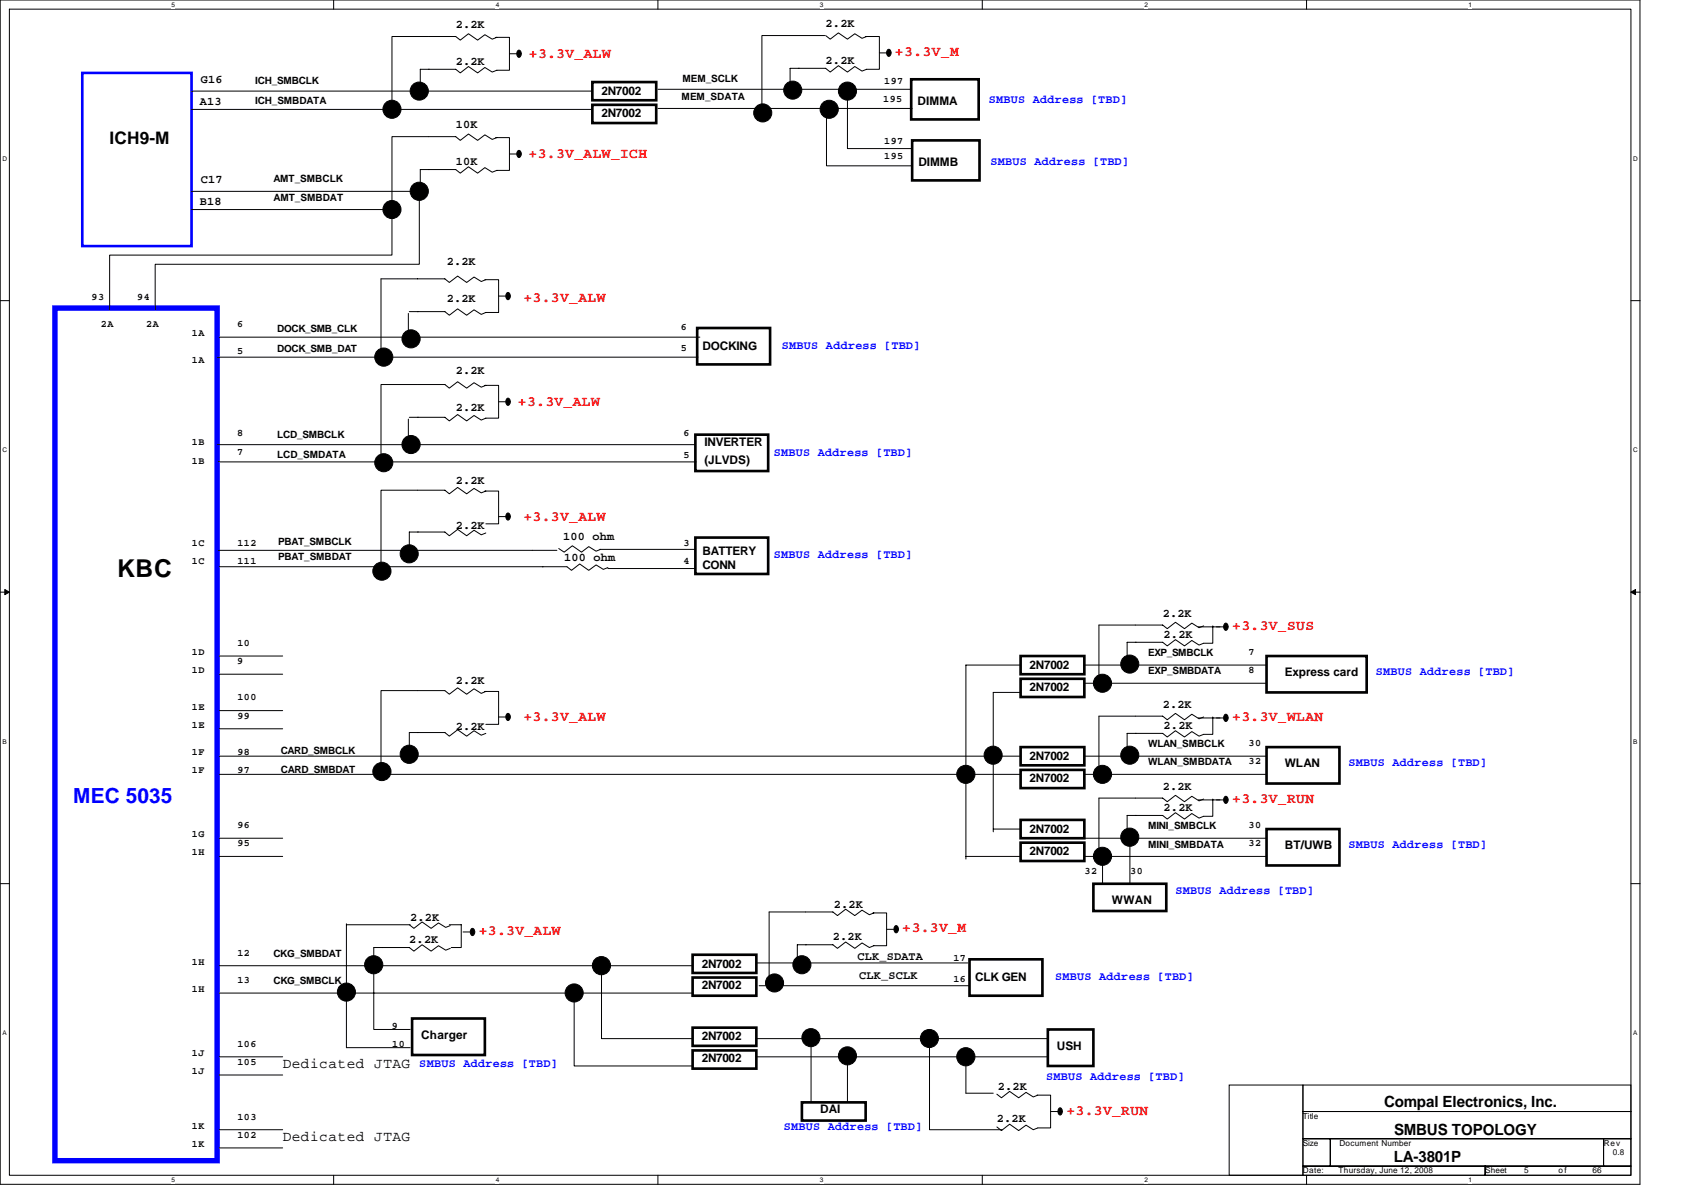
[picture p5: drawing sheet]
<svg xmlns="http://www.w3.org/2000/svg" width="297mm" height="210mm" viewBox="0 0 297 210" stroke-linecap="round" stroke-linejoin="round" font-family="sans-serif">
<path d="M0 0h288.1v208h-288.1zM1.6 1.6h284.9v204.8h-284.9z" fill="none" stroke="#000" stroke-width=".18"/>
<g fill="#fff">
<path d="M30.1 .2h.6v1.2h-.6z"/>
<path d="M30.1 206.6h.6v1.3h-.6z"/>
</g>
<path d="M58.6 0v1.6M58.6 206.4v1.6" fill="none" stroke="#000" stroke-width=".18"/>
<g fill="#fff">
<path d="M87.1 .2h.6v1.2h-.6z"/>
<path d="M87.1 206.6h.6v1.3h-.6z"/>
</g>
<path d="M115.6 0v1.6M115.6 206.4v1.6" fill="none" stroke="#000" stroke-width=".18"/>
<g fill="#fff">
<path d="M144 .2h.6v1.2h-.6z"/>
<path d="M144 206.6h.6v1.3h-.6z"/>
</g>
<path d="M172.5 0v1.6M172.5 206.4v1.6" fill="none" stroke="#000" stroke-width=".18"/>
<g fill="#fff">
<path d="M201 .2h.6v1.2h-.6z"/>
<path d="M201 206.6h.6v1.3h-.6z"/>
</g>
<path d="M229.5 0v1.6M229.5 206.4v1.6" fill="none" stroke="#000" stroke-width=".18"/>
<g fill="#fff">
<path d="M258 .2h.6v1.2h-.6z"/>
<path d="M258 206.6h.6v1.3h-.6z"/>
<path d="M.4 27.2h.8v1.3h-.8z"/>
<path d="M286.9 27.2h.8v1.3h-.8z"/>
<path d="M.4 78.4h.8v1.3h-.8z"/>
<path d="M286.9 78.4h.8v1.3h-.8z"/>
</g>
<path d="M0 52.8h1.6M286.5 52.8h1.6" fill="none" stroke="#000" stroke-width=".18"/>
<g fill="#fff">
<path d="M.4 129.6h.8v1.3h-.8z"/>
<path d="M286.9 129.6h.7v1.3h-.7z"/>
</g>
<path d="M0 104h1.6M286.5 104h1.6" fill="none" stroke="#000" stroke-width=".18"/>
<path d="M.8 103.5l.8 .5-.8 .5zM286.5 104l.8-.5v1z" fill="#000" stroke="#000" stroke-width=".18"/>
<g fill="#fff">
<path d="M.4 180.8h.8v1.3h-.8z"/>
<path d="M286.9 180.8h.7v1.3h-.7z"/>
</g>
<g fill="none" stroke="#000" stroke-width=".18">
<path d="M33.7 16h70.4M33.7 19.2h70.4M87.1 6.6h2.4v5.7h-2.2l-.8 .4-1.3-.8-1.3 .9-1.6-1.1-1.4 1.1-.9-.6h-6.2v3M87.3 6.6l-.8 .3-1.3-.8-1.3 .9-1.6-1.1-1.4 1.1-.9-.6h-11.1v12.8M89.5 9.4h2.1M115.6 15.7h44.5M115.6 19h44.6M144.9 6.2h-11.1v12.8M145 6.2l.8 .7 1.5-1.1 1.6 1.1 1.3-1 1.2 .8 .8-.3M145.2 18.9v10.2h15M148.9 15.9v10.2h11.2M152.1 6.4h2.4v5.8h-2.3l-.8 .3-1.2-.8-1.3 1-1.6-1.2-1.5 1.2-.8-.7h-6.2v3"/>
<path d="M154.5 9.3h2M33.7 33.6h40v12.8h-46.4v8M33.7 36.8h35.2M68.9 36.8v8h-49.6v9.6M87.1 24.2h2.4v5.7h-2.2l-.8 .3-1.3-.8-1.3 1-1.6-1.1-1.4 1.1-.9-.6h-6.2v3M87.3 24.2l-.8 .3-1.3-.8-1.3 1-1.6-1.2-1.4 1.2-.9-.7h-11.1v12.8M89.5 27.1h2.1M38.5 59.2h84.4M71.7 55.1v3M85.2 49.1h2.4v5.8h-2.3l-.8 .3-1.2-.8-1.3 1-1.6-1.1-1.5 1.1-.8-.7h-6.2M85.3 49.1l-.8 .3-1.2-.7-1.3 .9-1.6-1.1-1.5 1.1-.8-.6h-11.2v12.8M87.6 52h2.1"/>
<path d="M38.1 62.7h84.5M38.1 78.1h84M71.7 73.6v3.1M85.2 67.7h2.4v5.7h-2.3l-.8 .4-1.2-.8-1.3 .9-1.6-1.1-1.5 1.1-.8-.6h-6.2M85.3 67.7l-.8 .3-1.2-.8-1.3 1-1.6-1.1-1.5 1.1-.8-.7h-11.2v12.8M87.6 70.6h2.1M38.3 81.1h84M38.3 96.7h59.5M38.5 99.5h61.1l.8 .7 1.4-1.1 1.6 1.1 1.3-1 1.3 .8 .8-.3M85.2 86.3h2.4v5.7h-2.3M85.3 86.3l-.8 .3-1.2-.8-1.3 .9-1.6-1.1-1.5 1.1-.8-.6h-11.2v12.8M85.3 93.6l-.8 .3-1.2-.8-1.3 1-1.6-1.1-1.5 1.1-.8-.6h-6.2v3"/>
<path d="M87.6 90.7h2.1M98.1 96.4l1 .6 1.4-1.1 1.6 1.1 1.3-1 1.3 .8 .8-.3M105.3 96.5h16.8M106.8 99.9h15.3M38.5 115.2h11.2M38.5 118.4h11.2M179.3 116.8h-9.6v34.1M190.5 116.8h32M210.5 110.1h5.2M211.4 109.9l-.8 .4-1.2-.8-1.3 .9-1.6-1.1-1.5 1.1-.8-.6h-11.2v10.1M213 109.9v3.1h-1.6l-.8 .3-1.2-.8-1.3 1-1.6-1.1-1.5 1.1-.8-.7h-6.2v3.1M38.5 124.8h11.2"/>
<path d="M38.5 128h11.2M38.5 136h140.8M38.5 132.8h140.8M85.2 121.5h2.4v5.7h-2.3M85.3 121.5l-.8 .3-1.2-.8-1.3 .9-1.6-1.1-1.5 1.1-.8-.6h-11.2v12.8M85.3 128.8l-.8 .3-1.2-.7-1.3 .9-1.6-1.1-1.5 1.1-.8-.6h-6.2v3M87.6 125.9h2.1M174.5 132.8v13.3M179.3 121.6h-4.8v10.1M190.5 136h32M190.5 132.8h32M190.5 120h32"/>
<path d="M210.5 126.1h5.2M211.4 125.9l-.8 .4-1.2-.8-1.3 .9-1.6-1.1-1.5 1.1-.8-.6h-11.2v10.1M213 125.9v3.1h-1.6l-.8 .3-1.2-.8-1.3 1-1.6-1.1-1.5 1.1-.8-.7h-6.2v3.1M0 155.2h1.6M38.5 147.2h11.2M38.5 150.4h11.2M169.7 150.4h9.6M174.5 145.6h4.8M190.5 147.2h32M190.5 150.4h32M193.7 150.4v4.8M198.5 147.2v8"/>
<path d="M210.5 140.5h5.2M211.4 140.4l-.8 .3-1.2-.8-1.3 .9-1.6-1.1-1.5 1.1-.8-.6h-11.2v10.1M213 140.4v3h-1.6l-.8 .3-1.2-.8-1.3 1-1.6-1.2-1.5 1.2-.8-.7h-6.2v3.1M286.5 155.2h1.6M38.5 169.6h83.2M38.5 174.4h83.2M60.9 162.3v10.5M60.9 174.4v9.6h11.1M60.9 162.4h11.1M65.7 169.6v11.2h6.3M71.9 162.4l.8 .7 1.4-1.2 1.6 1.2 1.3-1 1.3 .8 .8-.3M78.9 162.4h2.1v4h-1.7"/>
<path d="M79.1 166.6l-.8 .3-1.3-.8-1.3 1-1.6-1.2-1.4 1.2-.8-.7h-6.2v3.1M81.3 163.7h2.1M100.9 174.4v12.8h20.8M105.7 169.6v12.8h16M133 169.1h37M133.3 173.1h37M153.3 160.4h2.4v5.7h-2.2l-.8 .3-1.3-.8-1.2 1-1.7-1.1-1.4 1.1-.8-.7h-6.2v3.1M153.5 160.4l-.8 .3-1.3-.8-1.2 .9-1.7-1.1-1.4 1.1-.8-.6h-11.2v12.8M155.7 163.2h2.1M38.5 185.6h11.2M38.5 188.8h11.2M38.5 198.4h11.2"/>
<path d="M132.9 185.6h51.2M132.9 182.4h51.2M142.5 182.4v11.2M148.9 185.6v8M163.3 184v14.4h12.8M169.7 185.6v6.4h4.8M175.1 192.2l.8 .6 1.5-1.1 1.5 1.1 1.3-.9 1.3 .8 .8-.3M182.2 192.4h2.3v5.7h-2.2l-.8 .3-1.3-.8-1.3 1-1.5-1.1-1.5 1.1-.8-.6M184.5 195.2h2.1M215.9 190.6h13v15.8h-13zM228.9 190.6h57.6v4.6h-57.6zM228.9 195.2h57.6v4.8h-57.6z"/>
<path d="M38.5 201.6h11.2M228.9 204.8h32v1.6h-32zM228.9 200h4.8v4.8h-4.8zM233.7 200h48v4.8h-48zM260.9 204.8h25.6v1.6h-25.6zM281.7 200h4.8v4.8h-4.8z"/>
</g>
<path d="M9.6 54.1h28.5v149.8h-28.5z" fill="none" stroke="#00f" stroke-width=".95"/>
<path d="M14.5 12.8h19.2v30.4h-19.2z" fill="none" stroke="#00f" stroke-width=".47"/>
<g fill="#000" stroke="#000" stroke-width=".18">
<path d="M91 8.9l.2-.1a.7 .7 0 0 1 .4 .6 .7 .7 0 0 1-.4 .7 .73 .73 0 0 1-.2-1.2z" fill-rule="evenodd"/>
<path d="M155.9 8.7h.2a.69 .69 0 0 1 .4 .6 .69 .69 0 0 1-.4 .6 .72 .72 0 0 1-.2-1.2z" fill-rule="evenodd"/>
<path d="M91 26.5l.2-.1a.69 .69 0 0 1 .4 .6 .69 .69 0 0 1-.4 .7 .72 .72 0 0 1-.2-1.2z" fill-rule="evenodd"/>
<path d="M89 51.5l.2-.1a.7 .7 0 0 1 .4 .6 .7 .7 0 0 1-.4 .6 .73 .73 0 0 1-.2-1.1z" fill-rule="evenodd"/>
<path d="M89 70l.2-.1a.7 .7 0 0 1 .4 .7 .7 .7 0 0 1-.4 .6 .73 .73 0 0 1-.2-1.2z" fill-rule="evenodd"/>
<path d="M89 90.2l.2-.1a.69 .69 0 0 1 .4 .6 .69 .69 0 0 1-.4 .7 .72 .72 0 0 1-.2-1.2z" fill-rule="evenodd"/>
<path d="M215.1 109.5h.2a.7 .7 0 0 1 .4 .6 .7 .7 0 0 1-.4 .6 .74 .74 0 0 1-.2-1.2z" fill-rule="evenodd"/>
<path d="M89 125.4l.2-.1a.69 .69 0 0 1 .4 .6 .69 .69 0 0 1-.4 .7 .72 .72 0 0 1-.2-1.2z" fill-rule="evenodd"/>
<path d="M215.1 125.5h.2a.7 .7 0 0 1 .4 .6 .7 .7 0 0 1-.4 .6 .74 .74 0 0 1-.2-1.2z" fill-rule="evenodd"/>
<path d="M215.1 140l.2-.1a.69 .69 0 0 1 .4 .6 .69 .69 0 0 1-.4 .6 .72 .72 0 0 1-.2-1.1z" fill-rule="evenodd"/>
<path d="M82.8 163.2l.2-.1a.7 .7 0 0 1 .4 .6 .7 .7 0 0 1-.4 .6 .73 .73 0 0 1-.2-1.1z" fill-rule="evenodd"/>
<path d="M157.2 162.7l.2-.1a.7 .7 0 0 1 .4 .6 .7 .7 0 0 1-.4 .7 .73 .73 0 0 1-.2-1.2z" fill-rule="evenodd"/>
<path d="M186 194.7l.2-.1a.72 .72 0 0 1 0 1.3 .74 .74 0 0 1-.2-1.2z" fill-rule="evenodd"/>
<circle cx="68.9" cy="19.2" r="1.59"/>
<circle cx="73.6" cy="16" r="1.6"/>
<circle cx="134" cy="19.8" r="1.59"/>
<circle cx="139.3" cy="15.8" r="1.59"/>
<circle cx="145.7" cy="19.2" r="1.6"/>
<circle cx="148.9" cy="16" r="1.59"/>
<circle cx="68.9" cy="36.8" r="1.59"/>
<circle cx="73.6" cy="33.6" r="1.6"/>
<circle cx="72.2" cy="59.5" r="1.6"/>
<circle cx="67.4" cy="62.7" r="1.6"/>
<circle cx="72.2" cy="78.1" r="1.6"/>
<circle cx="67.4" cy="81.3" r="1.59"/>
<circle cx="71.9" cy="97.3" r="1.59"/>
<circle cx="67.1" cy="100.3" r="1.6"/>
<circle cx="198.5" cy="116.6" r="1.59"/>
<circle cx="67.1" cy="135.5" r="1.6"/>
<circle cx="71.9" cy="132.5" r="1.6"/>
<circle cx="169.7" cy="136" r="1.6"/>
<circle cx="174.5" cy="132.7" r="1.59"/>
<circle cx="193.7" cy="120" r="1.6"/>
<circle cx="193.7" cy="136" r="1.6"/>
<circle cx="198.5" cy="132.7" r="1.59"/>
<circle cx="193.7" cy="150.4" r="1.6"/>
<circle cx="198.4" cy="147.1" r="1.6"/>
<circle cx="60.8" cy="174.3" r="1.59"/>
<circle cx="65.6" cy="169.5" r="1.6"/>
<circle cx="100.9" cy="174.4" r="1.59"/>
<circle cx="105.6" cy="169.6" r="1.6"/>
<circle cx="136.1" cy="172.7" r="1.59"/>
<circle cx="140.9" cy="169.5" r="1.59"/>
<circle cx="142.4" cy="182.3" r="1.59"/>
<circle cx="148.9" cy="185.5" r="1.59"/>
<circle cx="163.3" cy="182.4" r="1.59"/>
<circle cx="169.7" cy="185.6" r="1.6"/>
</g>
<g fill="none" stroke="#000" stroke-width=".47">
<path d="M104.1 14.4h11.2v3.2h-11.2zM104.1 18.4h11.2v3.2h-11.2zM160.1 13.9h11.8v7.1h-11.8zM160.2 24.7h11.9v7h-11.9zM122.5 57.6h12.8v6.4h-12.8zM122.1 76.3h12.8v6.4h-12.8zM122.1 94.4h12.8v6.4h-12.8zM179.3 115.2h11.2v3.2h-11.2zM179.3 119.2h11.2v3.2h-11.2zM222.5 115.2h17.6v6.4h-17.6zM179.3 131.2h11.2v3.2h-11.2zM179.3 135.2h11.2v3.2h-11.2z"/>
<path d="M222.5 131.2h12.8v6.4h-12.8zM179.3 144h11.2v3.2h-11.2zM179.3 148h11.2v3.2h-11.2zM192.1 155.2h12.8v4.8h-12.8zM222.5 145.6h12.8v6.4h-12.8zM72.4 178.9h12.8v6.4h-12.8zM121.7 167.7h11.2v3.2h-11.2zM121.7 171.7h11.2v3.2h-11.2zM170.3 168.5h12.8v6.4h-12.8zM121.7 180.5h11.2v3.2h-11.2zM121.7 184.5h11.2v3.2h-11.2zM140.9 193.6h11.2v3.2h-11.2z"/>
<path d="M184.1 180.8h8v6.4h-8z"/>
</g>
<text font-size="4.3" x="20.6" y="101.3">KBC</text>
<text font-size="3.7" fill="#00f" x="12.8" y="141">MEC 5035</text>
<text font-size="3" x="19.3" y="25.2">ICH9-M</text>
<g font-size="2.7">
<text x="243.1" y="194.4">Compal Electronics, Inc.</text>
<text x="244.9" y="199.3">SMBUS TOPOLOGY</text>
<text x="244.9" y="204.2">LA-3801P</text>
</g>
<g font-size="2.5" fill="#f00">
<text x="92.9" y="10.1">+3.3V_ALW</text>
<text x="157.2" y="9.8">+3.3V_M</text>
<text x="92.9" y="27.7">+3.3V_ALW_ICH</text>
<text x="91.9" y="53">+3.3V_ALW</text>
<text x="91" y="71.3">+3.3V_ALW</text>
<text x="91.9" y="91.4">+3.3V_ALW</text>
<text x="216.4" y="110.6">+3.3V_SUS</text>
<text x="91.9" y="126.6">+3.3V_ALW</text>
<text x="216.4" y="126.6">+3.3V_WLAN</text>
<text x="216.4" y="141">+3.3V_RUN</text>
<text x="84.1" y="164.3">+3.3V_ALW</text>
<text x="158.5" y="163.8">+3.3V_M</text>
<text x="187.3" y="195.8">+3.3V_RUN</text>
</g>
<g font-size="2.5">
<text x="49.7" y="187.7">Dedicated JTAG</text>
<text x="49.7" y="200.5">Dedicated JTAG</text>
</g>
<g font-size="2.1">
<text x="80" y="5">2.2K</text>
<text x="145" y="4.8">2.2K</text>
<text x="80" y="11.3">2.2K</text>
<text x="145" y="11.2">2.2K</text>
<text x="35.3" y="14.5">G16</text>
<text x="105.7" y="16.7">2N7002</text>
<text x="35.1" y="18.4">A13</text>
<text x="80.1" y="22.5">10K</text>
<text x="105.7" y="20.5">2N7002</text>
<text x="161.2" y="18.4">DIMMA</text>
<text x="80.1" y="29">10K</text>
<text x="161.4" y="29.1">DIMMB</text>
<text x="35.1" y="36">B18</text>
<text x="35.3" y="32.2">C17</text>
<text x="78.5" y="46.5">2.2K</text>
<text x="78.5" y="53">2.2K</text>
<text x="80" y="65.7">2.2K</text>
<text x="123.4" y="61.5">DOCKING</text>
<text x="80" y="72.2">2.2K</text>
<text x="123.7" y="81.5">(JLVDS)</text>
<text x="123.7" y="78.3">INVERTER</text>
<text x="80" y="85">2.2K</text>
<text x="80" y="93">2.2K</text>
<text x="98.9" y="94.9">100 ohm</text>
<text x="99.1" y="98.6">100 ohm</text>
<text x="123.4" y="97.5">BATTERY</text>
<text x="123.4" y="99.9">CONN</text>
<text x="204.2" y="108.3">2.2K</text>
<text x="204.4" y="112">2.2K</text>
<text x="180.9" y="117.5">2N7002</text>
<text x="225.7" y="118.7">Express card</text>
<text x="80" y="120.2">2.2K</text>
<text x="180.9" y="121.3">2N7002</text>
<text x="204.2" y="124.3">2.2K</text>
<text x="80" y="128.2">2.2K</text>
<text x="204.4" y="128">2.2K</text>
<text x="180.9" y="133.5">2N7002</text>
<text x="180.9" y="137.3">2N7002</text>
<text x="225.7" y="134.7">WLAN</text>
<text x="204.2" y="138.7">2.2K</text>
<text x="204.4" y="142.4">2.2K</text>
<text x="180.9" y="146.3">2N7002</text>
<text x="225.7" y="149.2">BT/UWB</text>
<text x="180.9" y="150.1">2N7002</text>
<text x="72" y="161.8">2.2K</text>
<text x="146.5" y="159.5">2.2K</text>
<text x="195.3" y="158.8">WWAN</text>
<text x="71.9" y="165.6">2.2K</text>
<text x="146.3" y="165.1">2.2K</text>
<text x="123.3" y="169.9">2N7002</text>
<text x="123.3" y="173.8">2N7002</text>
<text x="150.6" y="168.6">CLK_SDATA</text>
<text x="150.9" y="172">CLK_SCLK</text>
<text x="171.3" y="172.4">CLK GEN</text>
<text x="74" y="182.4">Charger</text>
<text x="123.3" y="182.8">2N7002</text>
<text x="185.7" y="184.4">USH</text>
<text x="123.3" y="186.6">2N7002</text>
<text x="175.3" y="191.5">2.2K</text>
<text x="144.1" y="195.6">DAI</text>
<text x="175.1" y="197.1">2.2K</text>
</g>
<g font-size="2.1" fill="#00f">
<text x="173.7" y="18.1">SMBUS Address [TBD]</text>
<text x="174" y="29">SMBUS Address [TBD]</text>
<text x="137.3" y="61.3">SMBUS Address [TBD]</text>
<text x="135.9" y="80.2">SMBUS Address [TBD]</text>
<text x="135.9" y="98.1">SMBUS Address [TBD]</text>
<text x="241.7" y="118.6">SMBUS Address [TBD]</text>
<text x="236.9" y="134.6">SMBUS Address [TBD]</text>
<text x="236.9" y="149">SMBUS Address [TBD]</text>
<text x="206.5" y="157">SMBUS Address [TBD]</text>
<text x="185.4" y="172.2">SMBUS Address [TBD]</text>
<text x="73.7" y="187.4">SMBUS Address [TBD]</text>
<text x="183.7" y="189.8">SMBUS Address [TBD]</text>
<text x="137.7" y="198.6">SMBUS Address [TBD]</text>
</g>
<g font-size="1.8">
<text x="44.8" y="14.8">ICH_SMBCLK</text>
<text x="119.7" y="17.6">MEM_SDATA</text>
<text x="119.9" y="14.4">MEM_SCLK</text>
<text x="155.1" y="17.9">195</text>
<text x="155.3" y="14.7">197</text>
<text x="44.8" y="18.3">ICH_SMBDATA</text>
<text x="155.3" y="28">195</text>
<text x="155.3" y="25.3">197</text>
<text x="48" y="32">AMT_SMBCLK</text>
<text x="48" y="35.2">AMT_SMBDAT</text>
<text x="16.1" y="52.6">93</text>
<text x="24.1" y="52.6">94</text>
<text x="17.7" y="57.4">2A</text>
<text x="25.7" y="57.4">2A</text>
<text x="33.7" y="59">1A</text>
<text x="41.7" y="57.4">6</text>
<text x="48.7" y="58.3">DOCK_SMB_CLK</text>
<text x="119.6" y="57.9">6</text>
<text x="33.7" y="63.8">1A</text>
<text x="41.7" y="62.2">5</text>
<text x="48.7" y="61.8">DOCK_SMB_DAT</text>
<text x="119.6" y="61.6">5</text>
<text x="41.7" y="76.6">8</text>
<text x="48.7" y="76.9">LCD_SMBCLK</text>
<text x="120.1" y="76.6">6</text>
<text x="33.7" y="78.2">1B</text>
<text x="33.7" y="81.4">1B</text>
<text x="41.7" y="79.8">7</text>
<text x="48.7" y="80.4">LCD_SMDATA</text>
<text x="120.1" y="80.5">5</text>
<text x="33.7" y="95.8">1C</text>
<text x="41.7" y="95.8">112</text>
<text x="48.8" y="95.7">PBAT_SMBCLK</text>
<text x="120.1" y="95.8">3</text>
<text x="33.7" y="99">1C</text>
<text x="41.7" y="99">111</text>
<text x="48.8" y="98.4">PBAT_SMBDAT</text>
<text x="120.1" y="99">4</text>
<text x="41.7" y="113.4">10</text>
<text x="33.7" y="115">1D</text>
<text x="33.7" y="118.2">1D</text>
<text x="41.7" y="116.6">9</text>
<text x="201.7" y="115.3">EXP_SMBCLK</text>
<text x="201.7" y="118.4">EXP_SMBDATA</text>
<text x="219.3" y="115">7</text>
<text x="219.3" y="118.2">8</text>
<text x="33.7" y="124.7">1E</text>
<text x="41.7" y="123">100</text>
<text x="33.7" y="127.8">1E</text>
<text x="41.7" y="126.2">99</text>
<text x="201.7" y="131.3">WLAN_SMBCLK</text>
<text x="219.3" y="131">30</text>
<text x="33.7" y="132.7">1F</text>
<text x="33.7" y="135.8">1F</text>
<text x="41.7" y="132.7">98</text>
<text x="41.7" y="135.8">97</text>
<text x="49.3" y="132.5">CARD_SMBCLK</text>
<text x="49.3" y="135.7">CARD_SMBDAT</text>
<text x="201.7" y="134.5">WLAN_SMBDATA</text>
<text x="219.3" y="134.2">32</text>
<text x="33.7" y="147">1G</text>
<text x="41.7" y="145.4">96</text>
<text x="41.7" y="148.7">95</text>
<text x="201.7" y="145.6">MINI_SMBCLK</text>
<text x="201.7" y="148.9">MINI_SMBDATA</text>
<text x="219.3" y="145.4">30</text>
<text x="219.3" y="148.7">32</text>
<text x="33.7" y="150.2">1H</text>
<text x="190.5" y="153.4">32</text>
<text x="198.5" y="153.4">30</text>
<text x="41.7" y="167.9">12</text>
<text x="33.7" y="169.4">1H</text>
<text x="41.7" y="172.7">13</text>
<text x="48" y="168.1">CKG_SMBDAT</text>
<text x="48" y="172.9">CKG_SMBCLK</text>
<text x="167.5" y="172.5">16</text>
<text x="167.5" y="168.8">17</text>
<text x="33.7" y="174.2">1H</text>
<text x="33.7" y="185.4">1J</text>
<text x="41.7" y="183.9">106</text>
<text x="68.9" y="180.7">9</text>
<text x="68.9" y="183.9">10</text>
<text x="33.7" y="188.7">1J</text>
<text x="41.7" y="187">105</text>
<text x="41.7" y="196.7">103</text>
<text x="33.7" y="198.2">1K</text>
<text x="33.7" y="201.4">1K</text>
<text x="41.7" y="199.9">102</text>
</g>
<g font-size="1.4">
<text x="228.9" y="196.5">Title</text>
<text x="228.9" y="201.3">Size</text>
<text x="235.3" y="201.3">Document Number</text>
<text x="281.7" y="201.3">Rev</text>
<text x="283.3" y="202.9">0.8</text>
<text x="228.9" y="206.1">Date:</text>
<text x="235.1" y="206">Thursday, June 12, 2008</text>
<text x="260.9" y="206.1">Sheet</text>
<text x="267.8" y="206">5</text>
<text x="273.8" y="206.1">of</text>
<text x="279.8" y="206">66</text>
</g>
<g font-size="1.1">
<text x="30.1" y="1.2">5</text>
<text x="87.1" y="1.2">4</text>
<text x="144" y="1.2">3</text>
<text x="201" y="1.2">2</text>
<text x="258" y="1.2">1</text>
<text x=".4" y="28.2">D</text>
<text x="286.9" y="28.2">D</text>
<text x=".4" y="79.4">C</text>
<text x="286.9" y="79.4">C</text>
<text x=".4" y="130.6">B</text>
<text x="286.9" y="130.6">B</text>
<text x=".4" y="181.8">A</text>
<text x="286.9" y="181.8">A</text>
<text x="30.1" y="207.6">5</text>
<text x="87.1" y="207.6">4</text>
<text x="144" y="207.6">3</text>
<text x="201" y="207.6">2</text>
<text x="258" y="207.6">1</text>
</g>
</svg>
